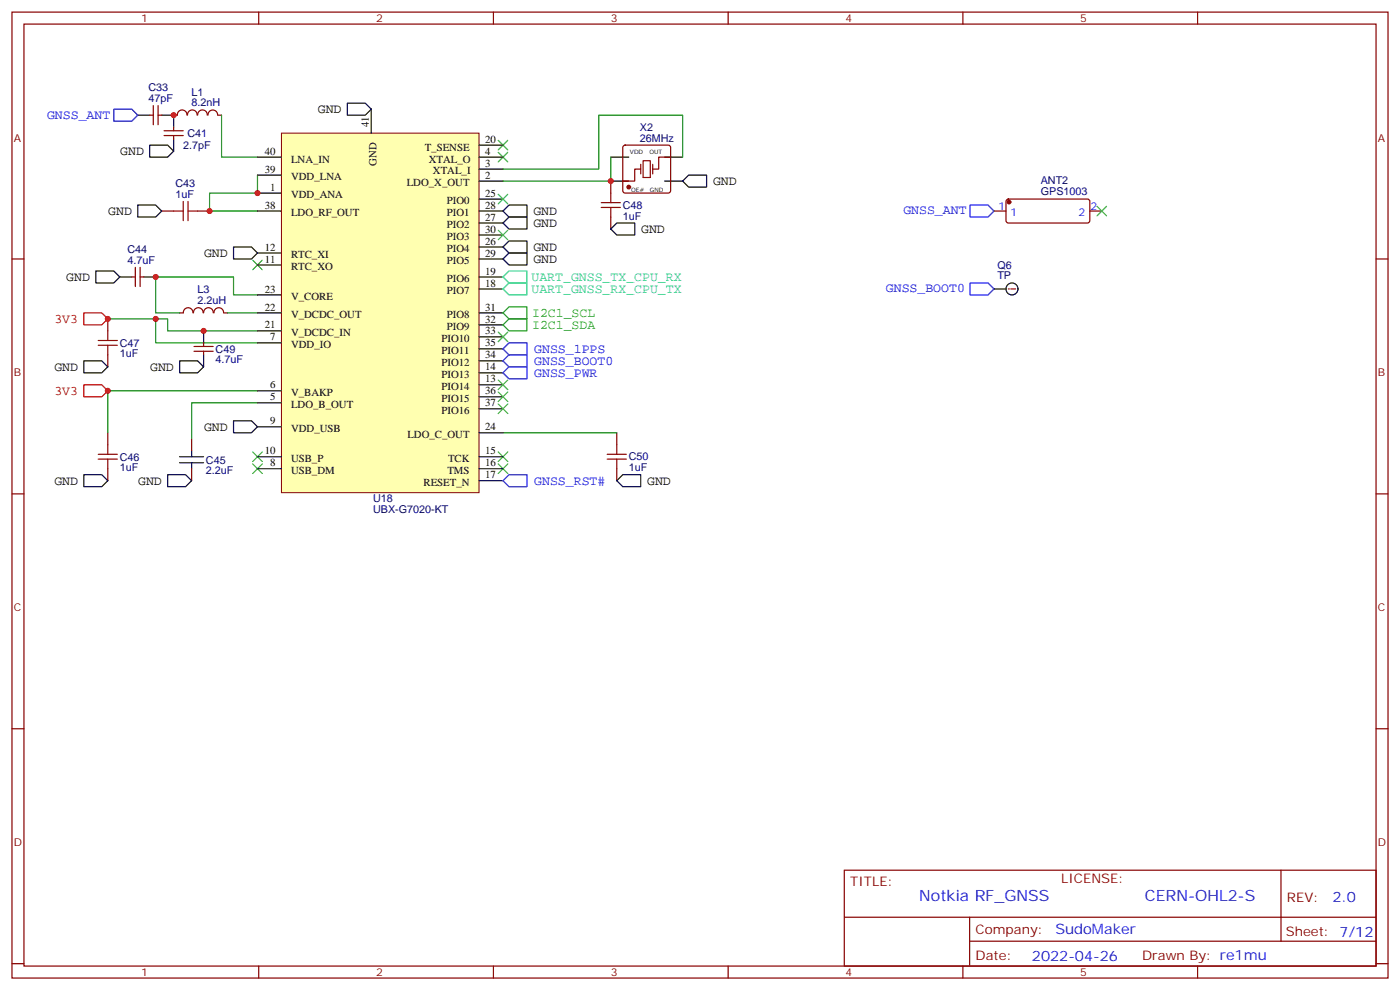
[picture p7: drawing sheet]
<svg xmlns="http://www.w3.org/2000/svg" width="412mm" height="292mm" viewBox="0 0 412 292" stroke-linecap="round" stroke-linejoin="round" font-family="sans-serif">
<g fill="none" stroke="#870000" stroke-width=".35">
<path d="M3.5 3.6h405.4v284.3h-405.4zM7.1 7.1h398.2v277.3h-398.2zM76.2 3.6v3.5M145.3 3.6v3.5M214.5 3.6v3.5M283.6 3.6v3.5M352.8 3.6v3.5M44.1 33.9h1.1M45.2 31.1v5.6M46.6 31.1v5.6M46.6 33.9h1M48.3 39.9h5.7"/>
<path d="M48.3 38.5h5.7M51.2 33.9h1M51.2 37.4v1.1M51.2 39.9v1.1M52.3 33.9a1.41 1.41 0 0 1 1.4-1.5 1.41 1.41 0 0 1 1.4 1.5M55.2 33.9a1.41 1.41 0 0 1 1.4-1.5 1.41 1.41 0 0 1 1.5 1.5M58.2 33.9a1.41 1.41 0 0 1 1.4-1.5 1.41 1.41 0 0 1 1.4 1.5M61.3 33.9a1.41 1.41 0 0 1 1.4-1.5 1.41 1.41 0 0 1 1.4 1.5M64.2 33.9h1.1M179.9 53.3v3.5M183.7 42.9l.4-.2h12.7l.5 .2 .3 .5v12.7l-.3 .5-.5 .2h-12.7l-.4-.2-.3-.5v-12.7zM188.7 49.8h-1.7v3.5h-3.6"/>
<path d="M197.6 46.2h-3.6v3.6h-1.7M3.5 76.2h3.6M39.9 78.7v5.6M41.3 78.7v5.6M47.6 62.1h3.6M58.2 62.1h3.5M179.9 63.9v3.5M405.3 76.2h3.6M31.7 93.9v3.5M38.8 81.5h1.1M41.3 81.5h1M52.9 92.1h1.1"/>
<path d="M54 92.1a1.41 1.41 0 0 1 1.4-1.5 1.41 1.41 0 0 1 1.4 1.5M57 92.1a1.41 1.41 0 0 1 1.4-1.5 1.41 1.41 0 0 1 1.4 1.5M60 92.1a1.41 1.41 0 0 1 1.4-1.5 1.41 1.41 0 0 1 1.4 1.5M63 92.1a1.41 1.41 0 0 1 1.4-1.5 1.41 1.41 0 0 1 1.5 1.5M66 92.1h1M31.7 104.5v3.5M57.1 102h5.7M57.1 103.4h5.7M60 100.9v1.1M60 103.4v1.1M31.7 127.4v3.5M31.7 138v3.5"/>
<path d="M56.4 129.2v3.5M56.4 138v3.5M181.7 127.4v3.5M181.7 138v3.5M3.5 145.4h3.6M405.3 145.4h3.6M3.5 214.5h3.6M405.3 214.5h3.6M248.7 256.2h156.6v28.2h-156.6zM377.3 256.2v20.9M248.7 270h156.5M285.6 277.1h119.6"/>
<path d="M285.6 270v14.1M3.5 283.7h3.6M76.2 284.4v3.5M145.3 284.4v3.5M214.5 284.4v3.5M283.6 284.4v3.5M352.8 284.4v3.5M405.3 283.7h3.6"/>
</g>
<path d="M33.5 32.1h5.3l1.8 1.8-1.8 1.8h-5.3zM285.8 60.4h5.2l1.8 1.7-1.8 1.8h-5.2z" fill="none" stroke="#00f" stroke-width=".35"/>
<g fill="none" stroke="#000" stroke-width=".35">
<path d="M40.6 33.9h3.5M47.6 33.9h3.6v3.5M102.3 30.4h5.3l1.8 1.7-1.8 1.8h-5.3zM44.1 42.7h5.3l1.8 1.8-1.8 1.7h-5.3zM51.2 41v3.5M179.9 53.3h5.3M179.9 46.2h5.3M195.8 53.3h5.3M195.8 46.2h5.3M201.1 53.3l1.7-1.8h5.3v3.6h-5.3zM28.2 79.8h5.3l1.8 1.7-1.8 1.8h-5.3zM40.6 60.4h5.3l1.7 1.7-1.7 1.8h-5.3z"/>
<path d="M68.8 72.7h5.3l1.7 1.8-1.7 1.7h-5.3zM148.2 76.2l1.7-1.7h5.3v3.5h-5.3zM179.9 67.4l1.8-1.7h5.3v3.5h-5.3zM35.3 81.5h3.5M42.3 81.5h3.6M60 97.4v3.5M24.7 106.2h5.3l1.7 1.8-1.7 1.7h-5.3zM52.9 106.2h5.3l1.8 1.8-1.8 1.7h-5.3zM60 104.5v3.5M24.7 139.7h5.3l1.7 1.8-1.7 1.8h-5.3zM49.4 139.7h5.3l1.7 1.8-1.7 1.8h-5.3zM52.9 136.2h7.1"/>
<path d="M52.9 134.4h7.1M56.4 132.7v1.7M56.4 136.2v1.8M68.8 123.9h5.3l1.7 1.7-1.7 1.8h-5.3zM181.7 141.5l1.7-1.8h5.3v3.6h-5.3z"/>
</g>
<path d="M65.3 33.9v12.3h10.5M75.8 51.5v5.3h-14.1v5.3h14.1M179.9 46.2v7.1h-31.7M201.1 46.2v-12.3h-24.7v15.9h-28.2M31.7 93.9h14.2v7h29.9M45.9 93.9h3.5v3.5h26.4M67 92.1h8.8M75.8 86.8h-7v-5.3h-22.9v10.6h7M75.8 118.6h-19.4v10.6M75.8 115h-44.1v12.4M148.2 127.4h33.5" fill="none" stroke="#008700" stroke-width=".35"/>
<g fill="none" stroke="#3c3" stroke-width=".35">
<path d="M146.8 44.8l2.8 2.9M146.8 41.3l2.8 2.8M149.6 44.8l-2.8 2.9M149.6 41.3l-2.8 2.8M74.4 76.6l2.9 2.8M77.3 76.6l-2.9 2.8M74.4 133l2.9 2.9M74.4 136.6l2.9 2.8M77.3 133l-2.9 2.9M77.3 136.6l-2.9 2.8M146.8 133l2.8 2.9M146.8 136.6l2.8 2.8"/>
<path d="M149.6 133l-2.8 2.9M149.6 136.6l-2.8 2.8"/>
</g>
<g fill="none" stroke="#a10000" stroke-width=".35">
<path d="M54 59.3v5.6M55.4 59.3v5.6M177.1 59.7h5.6M179.9 56.8v2.9M51.2 62.1h2.8M55.4 62.1h2.8M177.1 61.1h5.6M179.9 61.1v2.8M31.7 97.4v2.8M28.9 100.2h5.7M28.9 101.6h5.7M31.7 101.6v2.9"/>
<path d="M28.9 133.7h5.7M28.9 135.1h5.7M31.7 130.9v2.8M31.7 135.1v2.9M178.9 133.7h5.6M178.9 135.1h5.6M181.7 130.9v2.8M181.7 135.1v2.9"/>
</g>
<path d="M24.7 92.1h5.3l1.7 1.8-1.7 1.7h-5.3zM24.7 113.3h5.3l1.7 1.7-1.7 1.8h-5.3z" fill="none" stroke="#f00" stroke-width=".35"/>
<circle cx="185.2" cy="55.1" r=".53" fill="#870000" stroke="#870000" stroke-width=".35"/>
<path d="M188.7 48.4v2.8M189.4 47.3h2.2v4.9h-2.2zM192.3 48.4v2.8" fill="none" stroke="#871200" stroke-width=".35"/>
<path d="M82.9 39.2h58.2v105.8h-58.2z" fill="#ffffb0" stroke="#800000" stroke-width=".29"/>
<g fill="none" stroke="#000" stroke-width=".35">
<path d="M109.4 32.1v7.1M75.8 46.2h7.1M75.8 51.5h7.1M75.8 56.8h7.1M141.1 46.2h7.1M141.1 58.6h7.1M141.1 42.7h7.1M141.1 49.8h7.1M141.1 53.3h7.1M75.8 78h7.1M75.8 74.5h7.1M75.8 62.1h7.1"/>
<path d="M141.1 62.1h7.1M141.1 65.7h7.1M141.1 69.2h7.1M141.1 72.7h7.1M141.1 76.2h7.1M148.2 62.1l1.7-1.7h5.3v3.5h-5.3zM148.2 65.7l1.7-1.8h5.3v3.5h-5.3zM148.2 72.7l1.7-1.8h5.3v3.6h-5.3zM75.8 86.8h7.1M75.8 92.1h7.1M75.8 97.4h7.1M141.1 92.1h7.1"/>
<path d="M141.1 95.6h7.1M141.1 99.2h7.1M141.1 81.5h7.1M141.1 85.1h7.1M75.8 115h7.1M75.8 118.6h7.1M75.8 100.9h7.1M141.1 106.2h7.1M141.1 102.7h7.1M141.1 109.7h7.1M141.1 113.3h7.1M141.1 116.8h7.1"/>
<path d="M75.8 134.4h7.1M75.8 125.6h7.1M75.8 138h7.1M141.1 134.4h7.1M141.1 138h7.1M141.1 127.4h7.1M141.1 120.3h7.1M141.1 141.5h7.1"/>
<circle cx="298.1" cy="85.1" r="1.76"/>
</g>
<path d="M149.9 79.8h5.3v3.5h-5.3l-1.7-1.8zM148.2 85.1l1.7-1.8h5.3v3.5h-5.3z" fill="none" stroke="#0cc" stroke-width=".35"/>
<path d="M146.8 57.2l2.8 2.8M149.6 57.2l-2.8 2.8M146.8 67.8l2.8 2.8M149.6 67.8l-2.8 2.8M146.8 97.8l2.8 2.8M149.6 97.8l-2.8 2.8M146.8 111.9l2.8 2.8M146.8 115.4l2.8 2.8M146.8 118.9l2.8 2.8M149.6 111.9l-2.8 2.8M149.6 115.4l-2.8 2.8M149.6 118.9l-2.8 2.8" fill="none" stroke="#3c3" stroke-width=".35"/>
<path d="M148.2 95.6l1.7-1.7h5.3v3.5h-5.3zM148.2 92.1l1.7-1.8h5.3v3.6h-5.3z" fill="none" stroke="#3c0" stroke-width=".35"/>
<path d="M285.8 83.3h5.2l1.8 1.8-1.8 1.7h-5.2zM148.2 102.7l1.7-1.8h5.3v3.6h-5.3zM148.2 106.2l1.7-1.7h5.3v3.5h-5.3zM148.2 109.7l1.7-1.7h5.3v3.5h-5.3zM148.2 141.5l1.7-1.8h5.3v3.6h-5.3z" fill="none" stroke="#00f" stroke-width=".35"/>
<path d="M297.7 85.1h1.5" fill="none" stroke="#900" stroke-width=".35"/>
<circle cx="297" cy="85.1" r=".18" fill="#900"/>
<path d="M292.8 85.1h3.5" fill="none" stroke="#000" stroke-width=".35"/>
<path d="M296.6 58.8l.4-.2 23.6 .1 .4 .6v5.9l-.7 .5-23.5-.1-.5-.7v-5.6zM292.8 62.1h3.5M321 62.1h3.6" fill="none" stroke="#870000" stroke-width=".35"/>
<circle cx="297.2" cy="59.5" r=".53" fill="#870000" stroke="#870000" stroke-width=".35"/>
<path d="M323.1 60.7l2.9 2.8M326 60.7l-2.9 2.8" fill="none" stroke="#3c3" stroke-width=".35"/>
<g fill="#c00">
<circle cx="51.2" cy="33.9" r=".88"/>
<circle cx="61.7" cy="62.1" r=".88"/>
<circle cx="31.8" cy="115" r=".88"/>
<circle cx="31.8" cy="93.9" r=".88"/>
<circle cx="179.9" cy="53.3" r=".88"/>
<circle cx="45.9" cy="81.5" r=".88"/>
<circle cx="45.9" cy="93.9" r=".88"/>
<circle cx="60" cy="97.4" r=".88"/>
<circle cx="75.8" cy="56.8" r=".88"/>
</g>
<g font-size="4.6" fill="#00f">
<text x="270.8" y="265.2">Notkia RF_GNSS</text>
<text x="337.3" y="265.3">CERN-OHL2-S</text>
</g>
<g font-size="4.2" fill="#00f">
<text x="392.5" y="265.4">2.0</text>
<text x="310.9" y="275">SudoMaker</text>
<text x="304" y="282.8">2022-04-26</text>
</g>
<g font-size="3.9" fill="#00f">
<text x="13.9" y="34.9">GNSS_ANT</text>
<text x="266.1" y="63.1">GNSS_ANT</text>
<text x="260.9" y="86.1">GNSS_BOOT0</text>
<text x="157.4" y="103.9">GNSS_1PPS</text>
<text x="157.4" y="107.4">GNSS_BOOT0</text>
<text x="157.4" y="110.9">GNSS_PWR</text>
<text x="157.4" y="142.7">GNSS_RST#</text>
</g>
<g font-size="3.9">
<text x="93.6" y="33.3">GND</text>
<text x="35.4" y="45.7">GND</text>
<text x="210" y="54.5">GND</text>
<text x="31.9" y="63.3">GND</text>
<text x="157.1" y="63.3">GND</text>
<text x="157.1" y="66.9">GND</text>
<text x="188.9" y="68.6">GND</text>
<text x="60.1" y="75.7">GND</text>
<text x="157.1" y="77.4">GND</text>
<text x="157.1" y="73.9">GND</text>
<text x="19.5" y="82.7">GND</text>
<text x="16" y="109.2">GND</text>
<text x="44.2" y="109.2">GND</text>
<text x="60.1" y="126.8">GND</text>
<text x="16" y="142.7">GND</text>
<text x="40.7" y="142.7">GND</text>
<text x="190.6" y="142.7">GND</text>
</g>
<g font-size="3.9" fill="#0cc">
<text x="156.6" y="82.6">UART_GNSS_TX_CPU_RX</text>
<text x="156.6" y="86.2">UART_GNSS_RX_CPU_TX</text>
</g>
<g font-size="3.9" fill="#f00">
<text x="16" y="95.1">3V3</text>
<text x="16" y="116.3">3V3</text>
</g>
<g font-size="3.9" fill="#3c0">
<text x="156.7" y="93.2">I2C1_SCL</text>
<text x="156.7" y="96.7">I2C1_SDA</text>
</g>
<g font-size="3.9" fill="#800">
<text x="250.5" y="260.7">TITLE:</text>
<text x="379.1" y="265.4">REV:</text>
<text x="287.4" y="274.9">Company:</text>
<text x="378.7" y="275.6">Sheet: 7/12</text>
<text x="287.4" y="282.6">Date:</text>
<text x="336.4" y="282.7">Drawn By: re1mu</text>
</g>
<text font-size="3.9" fill="#900" x="312.6" y="260">LICENSE:</text>
<g font-size="3.2" fill="#800">
<text x="41.6" y="6.6">1</text>
<text x="110.8" y="6.6">2</text>
<text x="179.9" y="6.6">3</text>
<text x="249.1" y="6.6">4</text>
<text x="318.2" y="6.6">5</text>
<text x="4.1" y="41.7">A</text>
<text x="405.9" y="41.7">A</text>
<text x="4.1" y="110.8">B</text>
<text x="405.9" y="110.8">B</text>
<text x="4.1" y="180">C</text>
<text x="405.9" y="180">C</text>
<text x="4.1" y="249.1">D</text>
<text x="405.9" y="249.1">D</text>
<text x="41.6" y="287.4">1</text>
<text x="110.8" y="287.4">2</text>
<text x="179.9" y="287.4">3</text>
<text x="249.1" y="287.4">4</text>
<text x="318.2" y="287.4">5</text>
</g>
<g font-size="3.2" fill="#000080">
<text x="43.8" y="26.8">C33</text>
<text x="56.4" y="28.1">L1</text>
<text x="43.8" y="30">47pF</text>
<text x="56.4" y="31.3">8.2nH</text>
<text x="55.2" y="40.3">C41</text>
<text x="188.5" y="41.7">26MHz</text>
<text x="188.5" y="38.5">X2</text>
<text x="54" y="43.9">2.7pF</text>
<text x="51.7" y="58.2">1uF</text>
<text x="51.7" y="55.1">C43</text>
<text x="306.6" y="57.5">GPS1003</text>
<text x="306.6" y="54.3">ANT2</text>
<text x="183.4" y="64.7">1uF</text>
<text x="183.4" y="61.5">C48</text>
<text x="37.5" y="77.6">4.7uF</text>
<text x="37.5" y="74.5">C44</text>
<text x="293.8" y="82.2">TP</text>
<text x="293.8" y="79.1">Q6</text>
<text x="58.1" y="89.5">2.2uH</text>
<text x="58.1" y="86.3">L3</text>
<text x="35.3" y="105.2">1uF</text>
<text x="35.3" y="102.1">C47</text>
<text x="63.5" y="107">4.7uF</text>
<text x="63.5" y="103.8">C49</text>
<text x="35.3" y="135.6">C46</text>
<text x="60.7" y="136.5">C45</text>
<text x="185.2" y="135.5">C50</text>
<text x="35.3" y="138.7">1uF</text>
<text x="60.7" y="139.6">2.2uF</text>
<text x="185.2" y="138.7">1uF</text>
<text x="109.9" y="147.8">U18</text>
<text x="109.9" y="151.1">UBX-G7020-KT</text>
</g>
<g font-size="3.2">
<text x="108.7" y="37.4" transform="rotate(-90 108.7 37.4)">41</text>
<text x="78" y="45.5">40</text>
<text x="85.7" y="47.8">LNA_IN</text>
<text x="125.1" y="44.3">T_SENSE</text>
<text x="126.3" y="47.8">XTAL_O</text>
<text x="142.9" y="42">20</text>
<text x="142.9" y="45.5">4</text>
<text x="78" y="50.8">39</text>
<text x="85.7" y="53.1">VDD_LNA</text>
<text x="110.9" y="48.9" transform="rotate(-90 110.9 48.9)">GND</text>
<text x="127.5" y="51.4">XTAL_I</text>
<text x="142.9" y="49.1">3</text>
<text x="142.9" y="52.6">2</text>
<text x="79.6" y="56.1">1</text>
<text x="85.7" y="58.4">VDD_ANA</text>
<text x="119.8" y="54.9">LDO_X_OUT</text>
<text x="142.9" y="57.9">25</text>
<text x="78" y="61.4">38</text>
<text x="85.7" y="63.7">LDO_RF_OUT</text>
<text x="131.6" y="60.2">PIO0</text>
<text x="131.6" y="63.7">PIO1</text>
<text x="142.9" y="61.4">28</text>
<text x="142.9" y="64.9">27</text>
<text x="131.6" y="67.2">PIO2</text>
<text x="131.6" y="70.8">PIO3</text>
<text x="142.9" y="68.5">30</text>
<text x="78" y="77.3">11</text>
<text x="78" y="73.8">12</text>
<text x="85.7" y="76.1">RTC_XI</text>
<text x="131.6" y="74.3">PIO4</text>
<text x="131.6" y="77.8">PIO5</text>
<text x="142.9" y="72">26</text>
<text x="142.9" y="75.5">29</text>
<text x="85.7" y="79.6">RTC_XO</text>
<text x="131.6" y="83.1">PIO6</text>
<text x="142.9" y="80.8">19</text>
<text x="78" y="86.1">23</text>
<text x="85.7" y="88.4">V_CORE</text>
<text x="131.6" y="86.6">PIO7</text>
<text x="142.9" y="84.3">18</text>
<text x="78" y="91.4">22</text>
<text x="85.7" y="93.7">V_DCDC_OUT</text>
<text x="131.6" y="93.7">PIO8</text>
<text x="142.9" y="91.4">31</text>
<text x="142.9" y="94.9">32</text>
<text x="78" y="96.7">21</text>
<text x="79.6" y="100.2">7</text>
<text x="85.7" y="99">V_DCDC_IN</text>
<text x="130" y="100.8">PIO10</text>
<text x="131.6" y="97.2">PIO9</text>
<text x="142.9" y="98.5">33</text>
<text x="142.9" y="102">35</text>
<text x="85.7" y="102.5">VDD_IO</text>
<text x="130" y="107.8">PIO12</text>
<text x="130" y="104.3">PIO11</text>
<text x="142.9" y="105.5">34</text>
<text x="130" y="111.3">PIO13</text>
<text x="142.9" y="109">14</text>
<text x="142.9" y="112.6">13</text>
<text x="79.6" y="114.3">6</text>
<text x="79.6" y="117.9">5</text>
<text x="85.7" y="116.6">V_BAKP</text>
<text x="130" y="114.9">PIO14</text>
<text x="130" y="118.4">PIO15</text>
<text x="142.9" y="116.1">36</text>
<text x="142.9" y="119.6">37</text>
<text x="79.6" y="124.9">9</text>
<text x="85.7" y="120.2">LDO_B_OUT</text>
<text x="130" y="121.9">PIO16</text>
<text x="85.7" y="127.2">VDD_USB</text>
<text x="120" y="129">LDO_C_OUT</text>
<text x="142.9" y="126.7">24</text>
<text x="78" y="133.7">10</text>
<text x="79.6" y="137.3">8</text>
<text x="85.7" y="136">USB_P</text>
<text x="132" y="136">TCK</text>
<text x="142.9" y="133.7">15</text>
<text x="142.9" y="137.3">16</text>
<text x="85.7" y="139.6">USB_DM</text>
<text x="124.8" y="143.1">RESET_N</text>
<text x="131.8" y="139.6">TMS</text>
<text x="142.9" y="140.8">17</text>
</g>
<g font-size="3.2" fill="#00f">
<text x="294.1" y="61.8">1</text>
<text x="297.6" y="63.5">1</text>
<text x="317.7" y="63.5">2</text>
<text x="321.2" y="61.8">2</text>
</g>
<g font-size="1.8">
<text x="185.6" y="45.2">VDD</text>
<text x="191.3" y="45.2">OUT</text>
<text x="185.9" y="56.5">OE#</text>
<text x="191.4" y="56.5">GND</text>
</g>
</svg>
